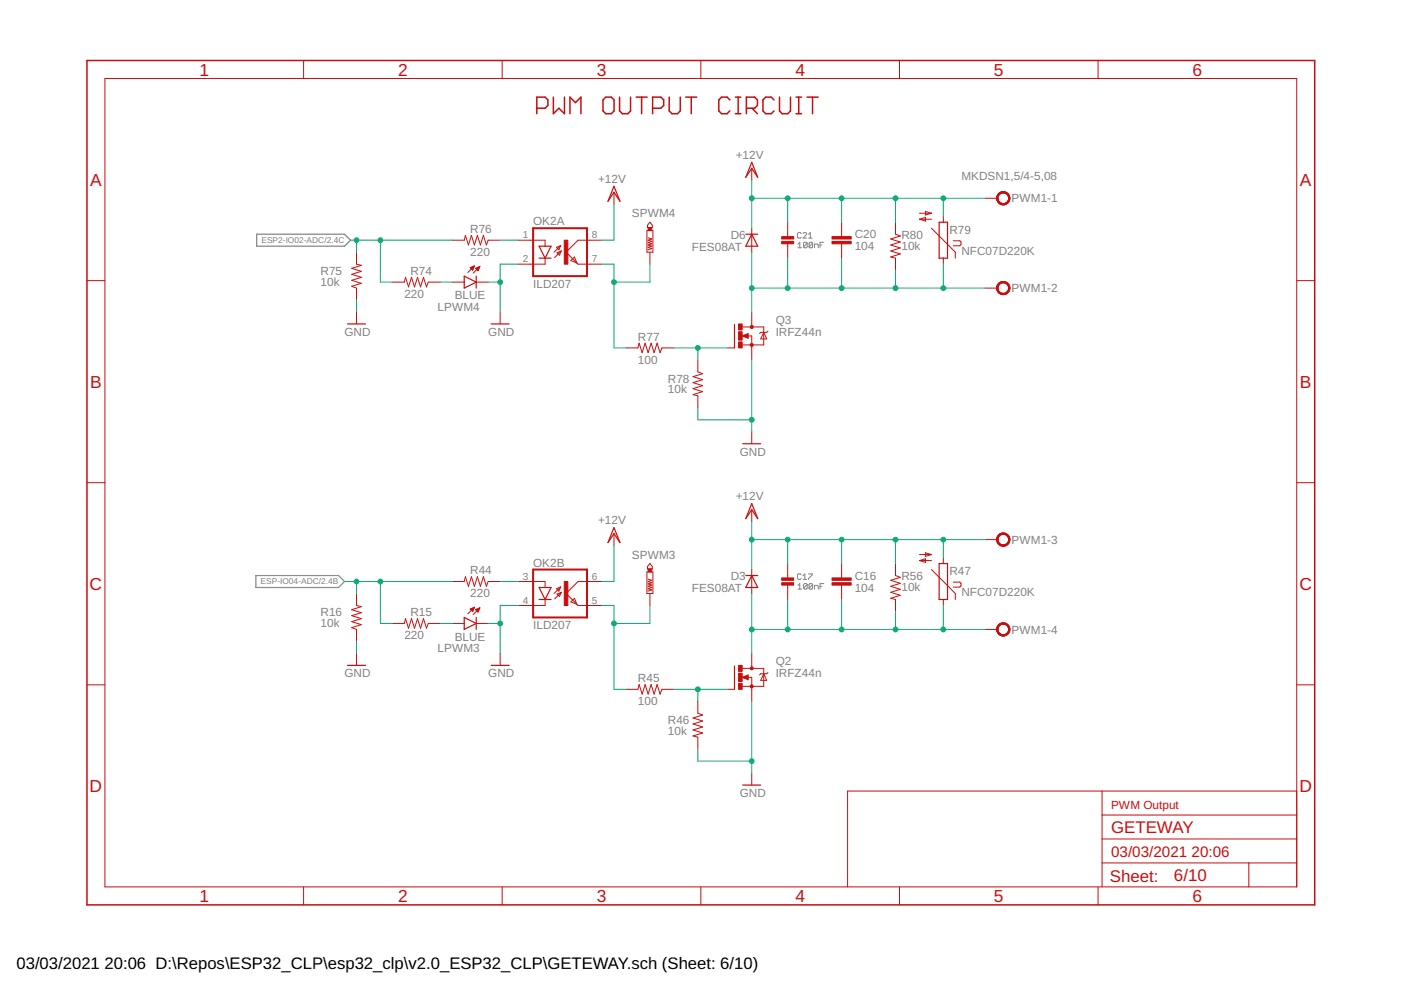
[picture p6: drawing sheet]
<svg xmlns="http://www.w3.org/2000/svg" width="297mm" height="210mm" viewBox="0 0 297 210" stroke-linecap="round" stroke-linejoin="round" font-family="sans-serif">
<g fill="none" stroke="#808080" stroke-width=".21">
<path d="M169.2 51.8l.4-.4v1.1M169.2 52.5h.8M169.9 49.5l-.2-.2h-.4l-.2 .2v.8l.2 .2h.4l.2-.2M170.3 49.5l.2-.2h.3l.2 .2v.2l-.7 .8h.7M171.1 51.6l-.2-.2h-.3l-.3 .2v.7M171.1 51.6v.7l-.2 .2h-.3l-.3-.2M171.1 51.6l-.8 .7M171.4 50.5h.8M171.4 49.7l.4-.4v1.2M172.3 51.6l-.2-.2h-.4l-.2 .2v.7M172.3 51.6v.7l-.2 .2h-.4l-.2-.2M172.3 51.6l-.8 .7"/>
<path d="M172.7 52.5v-.7h.6l.2 .1v.6M173.9 51.9h.3M174.6 51.4h-.7v1.1M169.2 124.1l.4-.4v1.2M169.2 124.9h.8M169.9 121.9l-.2-.2h-.4l-.2 .2v.8l.2 .2h.4l.2-.2M170.3 122.9h.7M170.3 122.1l.3-.4v1.2M171.1 123.9v.8l-.2 .2h-.3l-.3-.2M171.1 123.9l-.2-.2h-.3l-.3 .2v.8M171.1 123.9l-.8 .8M171.4 121.7h.8v.2l-.8 .8v.2"/>
<path d="M172.3 123.9v.8l-.2 .2h-.4l-.2-.2M172.3 123.9l-.2-.2h-.4l-.2 .2v.8M172.3 123.9l-.8 .8M172.7 124.9v-.8h.6l.2 .2v.6M173.9 124.3h.3M174.6 123.7h-.7v1.2"/>
</g>
<path d="M54.4 49.7h18.6l1.3 1.2-1.3 1.3h-18.6zM54.3 122h17.5l1.2 1.3-1.2 1.3h-17.5z" fill="none" stroke="#808080" stroke-width=".25"/>
<g fill="none" stroke="#c90d0c" stroke-width=".32">
<path d="M18.4 12.8h260.3v179.1h-260.3zM113.8 22.9h1.8l.6-.5v-1.2l-.6-.6h-1.8v3.5M117.3 20.6v3.5l1.2-1.2 1.2 1.2v-3.5M120.8 24.1v-3.5l1.2 1.2 1.2-1.2v3.5M127.8 21.2l.6-.6h1.2l.6 .6v2.3l-.6 .6h-1.2l-.6-.6zM131.4 20.6v2.9l.6 .6h1.1l.6-.6v-2.9M134.9 20.6h2.3M136 20.6v3.5M138.4 22.9h1.7l.6-.5v-1.2l-.6-.6h-1.7v3.5M141.9 20.6v2.9l.6 .6h1.1l.6-.6v-2.9M145.4 20.6h2.3M146.6 20.6v3.5"/>
<path d="M154.7 21.2l-.5-.6h-1.2l-.6 .6v2.3l.6 .6h1.2l.5-.6M155.9 20.6h1.2M155.9 24.1h1.2M156.5 20.6v3.5M158.2 22.9h1.8l.6-.5v-1.2l-.6-.6h-1.8v3.5M159.4 22.9l1.2 1.2M164.1 21.2l-.6-.6h-1.2l-.5 .6v2.3l.5 .6h1.2l.6-.6M165.3 20.6v2.9l.5 .6h1.2l.6-.6v-2.9M168.8 20.6h1.1M168.8 24.1h1.1M169.4 20.6v3.5M171.1 20.6h2.4"/>
<path d="M172.3 20.6v3.5M158.5 71l-.9 .2 .9 .3v-.3h-.3M158.5 143.4l-.9 .2 .9 .3v-.3h-.3"/>
</g>
<g fill="none" stroke="#c90d0c" stroke-width=".21">
<path d="M22.2 16.6h252.7v171.4h-252.7zM64.4 12.8v3.8M106.5 12.8v3.8M148.6 12.8v3.8M190.7 12.8v3.8M232.8 12.8v3.8M159.4 35.7v2.5M18.4 59.5h3.8M75.6 53.5v2.5l1 .3-2 .6 2 .6-2 .7 2 .6-2 .6 2 .7-2 .6 1 .4v2.5M83.2 59.8h2.5l.3-1 .6 2 .6-2 .7 2 .6-2 .7 2 .6-2 .6 2 .4-1h2.5M95.9 59.8h2.5M95.9 50.9h2.5l.3-1 .6 2 .6-2 .7 2 .6-2 .7 2 .6-2 .6 2 .4-1h2.5"/>
<path d="M99.7 56.8h.7M99.8 56.9h.6M99.9 57h.4M100 56.6h.5M100.1 57.1h.2M100.2 57.3h.1M100.2 56.5h.3M100.5 56.4h.1M100.6 56.4l-1.4 1.4M100.6 56.4l-.9 .4M100.6 56.4l-.4 .9-.5-.5M100.8 56.9h.8"/>
<path d="M101 59.8h2.5M101 57h.5M101.1 57.1h.4M101.1 56.8h.5M101.2 57.3h.2M101.3 57.4h.1M101.4 56.6h.3M101.7 56.5h.1M101.7 56.5l-1.4 1.4M101.7 56.5l-.9 .4M101.7 56.5l-.4 .9-.5-.5M109.9 50.9h5.7v1.3"/>
<path d="M115.6 54.7v1.3h-5.7M118 52.5l.9-.4-.4 .9zM118.1 53.6l.9-.4-.4 .9zM118.9 52.1l-1.4 1.4M119 53.2l-1.4 1.4M121.8 54.5l.5 1.3-1.3-.6zM127.6 50.9h-5l-2.6 2.6 2.6 2.5h5M130.2 40.8v2.5M137.2 48.9h1.2v4.6h-1.2zM137.4 50.4l.8 .3-.8 .2 .8 .3-.8 .2 .8 .3-.8 .2 .8 .3-.8 .3 .8 .2-.8 .3M137.8 47.1l.5 .7v.5h-1v-.5zM137.8 53.5v2.5"/>
<path d="M159.4 48.4v5.1M167 47.1v3.3M167 51.4v3.3M178.4 47.1v3.1M178.4 51.7v3M189.9 47.1v2.6l1 .3-2.1 .7 2.1 .6-2.1 .6 2.1 .7-2.1 .6 2.1 .6-2.1 .7 1.1 .2v2.6M194.9 46.5l1.3-.4v.8zM194.9 45.2h2.6M194.9 46.5h2.6M196.2 44.8l1.3 .4-1.3 .4zM197.5 48.4l5 5.1v1.2M200 45.8v1.3"/>
<path d="M200 54.7v1.3M202.1 51.1h1.4l.3 .2v.6l-.3 .2h-1.4M208.9 42h2.5M274.9 59.5h3.8M75.6 66.2v2.5M106 66.2v2.5M132.7 73.8h2.6l.2-1.1 .6 2.1 .7-2.1 .6 2.1 .6-2.1 .7 2.1 .6-2.1 .7 2.1 .3-1h2.6M148 76.3v2.5l1 .4-2.1 .7 2.1 .6-2.1 .6 2.1 .7-2.1 .6 2.1 .6-2.1 .7 1.1 .2v2.6M154.3 73.8h1.4M157.4 71.2l1.2-.5v1zM157.4 69.3h4.5v3.8h-4.5M158.5 71.2h.9v5.1"/>
<path d="M159.4 66.2v3.1M161.9 70.5l.7 1.4h-1.3zM162.8 70.2l-.2 .3h-1.3l-.3 .2M208.9 61.1h2.5M159.4 91.5v2.6M18.4 102.3h3.8M130.2 113.1v2.6M137.8 119.5l.5 .6v.5h-1v-.5zM159.4 108.1v2.5M167 119.5v3.3M178.4 119.5v3M189.9 119.5v2.5l1 .4-2.1 .6 2.1 .7-2.1 .6 2.1 .6-2.1 .7 2.1 .6-2.1 .7 1.1 .2v2.5"/>
<path d="M194.9 117.6h2.6M194.9 118.9l1.3-.4v.7zM194.9 118.9h2.6M196.2 117.2l1.3 .4-1.3 .4zM200 118.2v1.3M208.9 114.4h2.5M274.9 102.3h3.8M75.6 125.8v2.6l1 .2-2 .7 2 .6-2 .6 2 .7-2 .6 2 .6-2 .7 1 .4v2.5M75.6 138.5v2.6M83.2 132.2h2.5l.3-1 .6 2 .6-2 .7 2 .6-2 .7 2 .6-2 .6 2 .4-1h2.5M95.9 123.3h2.5l.3-1 .6 2 .6-2 .7 2 .6-2 .7 2 .6-2 .6 2 .4-1h2.5M95.9 132.2h2.5"/>
<path d="M99.7 129.1l.5 .5M99.7 129.1h.7M99.8 129.3h.6M99.9 129.4h.4M100 129h.5M100.1 129.5h.2M100.2 129.6h.1M100.3 128.9h.2M100.5 128.8h.1M100.6 128.8l-1.4 1.4M100.6 128.8l-.9 .3M100.6 128.8l-.4 .8"/>
<path d="M100.9 129.3h.7M101 132.2h2.5M101 129.4h.5M101.1 129.5h.4M101.1 129.1h.5M101.2 129.6h.2M101.3 129.7h.1M101.4 129h.3M101.7 128.9h.1M101.7 128.9l-1.4 1.4M101.7 128.9l-.9 .4 .5 .5M101.7 128.9l-.4 .9"/>
<path d="M106 138.5v2.6M109.9 123.3h5.7v1.3M115.6 127.1v1.3h-5.7M118 124.8l.9-.4-.4 .9zM118.1 126l.9-.4-.4 .9zM118.9 124.4l-1.4 1.4M119 125.6l-1.4 1.4M121.8 126.9l.5 1.2-1.3-.5zM127.6 123.3h-5l-2.6 2.5 2.6 2.6h5M137.2 121.3h1.2v4.5h-1.2zM137.4 122.8l.8 .2-.8 .3 .8 .2-.8 .3 .8 .3-.8 .2 .8 .3-.8 .2 .8 .3-.8 .2M137.8 125.8v2.6"/>
<path d="M159.4 120.8v5M159.4 138.5v3.2M167 123.8v3.3M178.4 124.1v3M197.5 120.8l5 5v1.3M200 127.1v1.3M202.1 123.4h1.4l.3 .3v.5l-.3 .3h-1.4M208.9 133.5h2.5M18.4 145.2h3.8M132.7 146.2h2.6l.2-1.1 .6 2.1 .7-2.1 .6 2.1 .6-2.1 .7 2.1 .6-2.1 .7 2.1 .3-1h2.6M148 148.7v2.5l1 .4-2.1 .6 2.1 .7-2.1 .6 2.1 .6-2.1 .7 2.1 .6-2.1 .6 1.1 .3v2.5M154.3 146.2h1.4"/>
<path d="M157.4 143.6l1.2-.5v1zM157.4 141.7h4.5v3.8h-4.5M158.5 143.6h.9v5.1M161.9 142.9l.7 1.4h-1.3zM162.8 142.6l-.2 .3h-1.3l-.3 .2M274.9 145.2h3.8M159.4 163.9v2.6M233.7 167.7v20.3M233.7 177.9h41.2M233.7 172.8h41.2M274.9 167.7h-95.2v20.3M64.4 188v3.9"/>
<path d="M106.5 188v3.9M148.6 188v3.9M190.7 188v3.9M232.8 188v3.9M233.7 183h41.2M264.8 183v5"/>
</g>
<g fill="none" stroke="#c90d0c" stroke-width=".25">
<path d="M130.2 39.5l1.2 3.2-1.2-1.9-1.3 1.9zM159.4 34.4l1.3 3.2-1.3-1.9-1.3 1.9zM98.4 58.5l2.6 1.3-2.6 1.3zM101 58.5v2.6M114.3 52.2h2.5l-1.2 2.5zM114.3 54.7h2.5M158.1 49.7h2.6M159.4 49.7l1.3 2.5h-2.6zM199.1 47.1h1.8v7.6h-1.8zM73.7 68.7h3.8M104.1 68.7h3.8M155.7 68.8v5"/>
<path d="M157.5 94.1h3.8M130.2 111.9l1.2 3.1-1.2-1.9-1.3 1.9zM159.4 106.8l1.3 3.2-1.3-1.9-1.3 1.9zM199.1 119.5h1.8v7.6h-1.8zM98.4 130.9l2.6 1.3-2.6 1.3zM101 130.9v2.6M114.3 124.6h2.5l-1.2 2.5zM114.3 127.1h2.5M158.1 122h2.6M159.4 122l1.3 2.6h-2.6zM73.7 141.1h3.8M104.1 141.1h3.8"/>
<path d="M155.7 141.2v5M157.5 166.5h3.8"/>
</g>
<path d="M113 48.4h11.5v10.1h-11.5zM113 120.8h11.5v10.1h-11.5z" fill="none" stroke="#c90d0c" stroke-width=".42"/>
<g fill="#c90d0c" stroke="#c90d0c" stroke-width=".21">
<path d="M119.6 123.3h.8v5.1h-.8z"/>
<path d="M137.4 120.6h.8v.7h-.8z"/>
<path d="M156.6 144.9h.8v1.3h-.8z"/>
<path d="M156.6 141.1h.8v1.2h-.8z"/>
<path d="M156.6 142.7h.8v1.8h-.8z"/>
<path d="M176.4 123.5h4.1v.6h-4.1z"/>
<path d="M176.4 122.5h4.1v.5h-4.1z"/>
<path d="M165.7 122.5h2.6v.5h-2.6z"/>
<path d="M165.7 123.5h2.6v.6h-2.6z"/>
<path d="M137.4 48.3h.8v.6h-.8z"/>
<path d="M156.6 72.5h.8v1.3h-.8z"/>
<path d="M156.6 68.7h.8v1.3h-.8z"/>
<path d="M156.6 70.3h.8v1.8h-.8z"/>
<path d="M176.4 51.2h4.1v.5h-4.1z"/>
<path d="M176.4 50.2h4.1v.5h-4.1z"/>
<path d="M165.7 50.2h2.6v.5h-2.6z"/>
<path d="M165.7 51.2h2.6v.5h-2.6z"/>
<path d="M119.6 50.9h.8v5.1h-.8z"/>
</g>
<g fill="#c90d0c" stroke="#c90d0c" stroke-width=".21">
<path d="M159.2 69.1h.4v.5h-.4z" fill-rule="evenodd"/>
<path d="M211.7 41.1a1.4 1.4 0 0 1 2.2 .2 1.4 1.4 0 0 1-.8 2.1 1.4 1.4 0 0 1-1.8-1.4h.3a1.15 1.15 0 0 1 1.6-1 1.15 1.15 0 0 1 .3 1.9 1.15 1.15 0 0 1-1.9-.6v-.3h-.3z" fill-rule="evenodd"/>
<path d="M211.7 41.1a1.4 1.4 0 0 1 2.2 .2 1.4 1.4 0 0 1-.8 2.1 1.4 1.4 0 0 1-1.8-1.4h.3a1.15 1.15 0 0 1 1.6-1 1.15 1.15 0 0 1 .3 1.9 1.15 1.15 0 0 1-1.9-.6v-.3h-.3z" fill-rule="evenodd"/>
<path d="M211.7 41.1a1.4 1.4 0 0 1 2.2 .2 1.4 1.4 0 0 1-.8 2.1 1.4 1.4 0 0 1-1.8-1.4h.3a1.15 1.15 0 0 1 1.6-1 1.15 1.15 0 0 1 .3 1.9 1.15 1.15 0 0 1-1.9-.6v-.3h-.3z" fill-rule="evenodd"/>
<path d="M211.7 60.1a1.4 1.4 0 0 1 2.2 .2 1.4 1.4 0 0 1-.8 2.1 1.4 1.4 0 0 1-1.8-1.3h.3a1.15 1.15 0 0 1 1.6-1.1 1.15 1.15 0 0 1 .3 1.9 1.15 1.15 0 0 1-1.9-.5v-.3h-.3z" fill-rule="evenodd"/>
<path d="M211.7 60.1a1.4 1.4 0 0 1 2.2 .2 1.4 1.4 0 0 1-.8 2.1 1.4 1.4 0 0 1-1.8-1.3h.3a1.15 1.15 0 0 1 1.6-1.1 1.15 1.15 0 0 1 .3 1.9 1.15 1.15 0 0 1-1.9-.5v-.3h-.3z" fill-rule="evenodd"/>
<path d="M211.7 60.1a1.4 1.4 0 0 1 2.2 .2 1.4 1.4 0 0 1-.8 2.1 1.4 1.4 0 0 1-1.8-1.3h.3a1.15 1.15 0 0 1 1.6-1.1 1.15 1.15 0 0 1 .3 1.9 1.15 1.15 0 0 1-1.9-.5v-.3h-.3z" fill-rule="evenodd"/>
<path d="M211.7 113.5a1.4 1.4 0 0 1 2.2 .2 1.4 1.4 0 0 1-.8 2.1 1.4 1.4 0 0 1-1.8-1.4h.3a1.15 1.15 0 0 1 1.6-1.1 1.15 1.15 0 0 1 .3 1.9 1.15 1.15 0 0 1-1.9-.5v-.3h-.3z" fill-rule="evenodd"/>
<path d="M211.7 113.5a1.4 1.4 0 0 1 2.2 .2 1.4 1.4 0 0 1-.8 2.1 1.4 1.4 0 0 1-1.8-1.4h.3a1.15 1.15 0 0 1 1.6-1.1 1.15 1.15 0 0 1 .3 1.9 1.15 1.15 0 0 1-1.9-.5v-.3h-.3z" fill-rule="evenodd"/>
<path d="M211.7 113.5a1.4 1.4 0 0 1 2.2 .2 1.4 1.4 0 0 1-.8 2.1 1.4 1.4 0 0 1-1.8-1.4h.3a1.15 1.15 0 0 1 1.6-1.1 1.15 1.15 0 0 1 .3 1.9 1.15 1.15 0 0 1-1.9-.5v-.3h-.3z" fill-rule="evenodd"/>
<path d="M211.7 132.5a1.4 1.4 0 0 1 2.2 .2 1.4 1.4 0 0 1-.8 2.1 1.4 1.4 0 0 1-1.8-1.3h.3a1.15 1.15 0 0 1 1.6-1.1 1.15 1.15 0 0 1 .3 1.9 1.15 1.15 0 0 1-1.9-.6v-.2h-.3z" fill-rule="evenodd"/>
<path d="M211.7 132.5a1.4 1.4 0 0 1 2.2 .2 1.4 1.4 0 0 1-.8 2.1 1.4 1.4 0 0 1-1.8-1.3h.3a1.15 1.15 0 0 1 1.6-1.1 1.15 1.15 0 0 1 .3 1.9 1.15 1.15 0 0 1-1.9-.6v-.2h-.3z" fill-rule="evenodd"/>
<path d="M211.7 132.5a1.4 1.4 0 0 1 2.2 .2 1.4 1.4 0 0 1-.8 2.1 1.4 1.4 0 0 1-1.8-1.3h.3a1.15 1.15 0 0 1 1.6-1.1 1.15 1.15 0 0 1 .3 1.9 1.15 1.15 0 0 1-1.9-.6v-.2h-.3z" fill-rule="evenodd"/>
<circle cx="159.4" cy="145.5" r=".33"/>
<circle cx="159.4" cy="141.7" r=".33"/>
<circle cx="159.4" cy="73.1" r=".33"/>
</g>
<g fill="none" stroke="#0dab76" stroke-width=".21">
<path d="M159.4 38.2v10.2M74.3 50.9h21.6M75.6 50.9v2.6M80.6 50.9v8.9h2.6M93.3 59.8h2.6M103.5 59.8h2.5M106 50.9h3.9M109.9 56h-3.9v10.2M127.6 56h2.6v17.8h2.5M130.2 43.3v7.6h-2.6M137.8 56v3.8h-7.6M159.4 53.5v12.7"/>
<path d="M159.4 42h49.5M167 42v5.1M167 54.7v6.4M178.4 42v5.1M178.4 54.7v6.4M189.9 42v5.1M189.9 57.3v3.8M200 42v3.8M200 56v5.1M75.6 63.6v2.6M142.9 73.8h11.4M148 73.8v2.5"/>
<path d="M159.4 76.3v15.2M159.4 61.1h49.5M148 86.5v2.5h11.4M130.2 115.7v7.6h-2.6M159.4 110.6v10.2M159.4 114.4h49.5M167 114.4v5.1M178.4 114.4v5.1M189.9 114.4v5.1M200 114.4v3.8M73 123.3h22.9M75.6 123.3v2.5"/>
<path d="M75.6 136v2.5M80.6 123.3v8.9h2.6M93.3 132.2h2.6M103.5 132.2h2.5M106 123.3h3.9M109.9 128.4h-3.9v10.1M127.6 128.4h2.6v17.8h2.5M137.8 128.4v3.8h-7.6M159.4 125.8v12.7M159.4 133.5h49.5M167 127.1v6.4M178.4 127.1v6.4"/>
<path d="M189.9 129.6v3.9M200 128.4v5.1M142.9 146.2h11.4M148 146.2v2.5M148 158.8v2.6h11.4M159.4 148.7v15.2"/>
</g>
<g fill="#0dab76" stroke="#0dab76" stroke-width=".21">
<circle cx="106" cy="132.2" r=".51"/>
<circle cx="159.4" cy="161.4" r=".51"/>
<circle cx="106" cy="59.8" r=".51"/>
<circle cx="159.4" cy="89" r=".51"/>
<circle cx="178.4" cy="114.4" r=".51"/>
<circle cx="200" cy="114.4" r=".51"/>
<circle cx="167" cy="114.4" r=".51"/>
<circle cx="159.4" cy="114.4" r=".51"/>
<circle cx="189.9" cy="114.4" r=".51"/>
<circle cx="178.4" cy="42" r=".51"/>
<circle cx="200" cy="42" r=".51"/>
<circle cx="167" cy="42" r=".51"/>
<circle cx="159.4" cy="42" r=".51"/>
<circle cx="189.9" cy="42" r=".51"/>
<circle cx="80.6" cy="50.9" r=".51"/>
<circle cx="75.6" cy="50.9" r=".51"/>
<circle cx="80.6" cy="123.3" r=".51"/>
<circle cx="75.6" cy="123.3" r=".51"/>
<circle cx="130.2" cy="132.2" r=".51"/>
<circle cx="148" cy="146.2" r=".51"/>
<circle cx="178.4" cy="133.5" r=".51"/>
<circle cx="200" cy="133.5" r=".51"/>
<circle cx="167" cy="133.5" r=".51"/>
<circle cx="159.4" cy="133.5" r=".51"/>
<circle cx="189.9" cy="133.5" r=".51"/>
<circle cx="130.2" cy="59.8" r=".51"/>
<circle cx="148" cy="73.8" r=".51"/>
<circle cx="178.4" cy="61.1" r=".51"/>
<circle cx="200" cy="61.1" r=".51"/>
<circle cx="167" cy="61.1" r=".51"/>
<circle cx="159.4" cy="61.1" r=".51"/>
<circle cx="189.9" cy="61.1" r=".51"/>
</g>
<g font-size="3.7" fill="#c90d0c">
<text x="42.3" y="16">1</text>
<text x="84.4" y="16">2</text>
<text x="126.5" y="16">3</text>
<text x="168.6" y="16">4</text>
<text x="210.7" y="16">5</text>
<text x="252.9" y="16">6</text>
<text x="19.1" y="39.4">A</text>
<text x="275.6" y="39.4">A</text>
<text x="19.1" y="82.2">B</text>
<text x="275.6" y="82.2">B</text>
<text x="19" y="125.1">C</text>
<text x="275.5" y="125.1">C</text>
<text x="19" y="167.9">D</text>
<text x="275.5" y="167.9">D</text>
<text x="42.3" y="191.2">1</text>
<text x="84.4" y="191.2">2</text>
<text x="126.5" y="191.2">3</text>
<text x="168.6" y="191.2">4</text>
<text x="210.7" y="191.2">5</text>
<text x="252.9" y="191.2">6</text>
</g>
<g font-size="3.6" fill="#c90d0c">
<text x="235.6" y="176.6">GETEWAY</text>
<text x="235.3" y="186.9">Sheet:</text>
<text x="248.9" y="186.8">6/10</text>
</g>
<g font-size="3.5">
<text x="3.5" y="205.4">03/03/2021</text>
<text x="22.2" y="205.4">20:06 D:\Repos\ESP32_CLP\esp32_clp\v2.0_ESP32_CLP\GETEWAY.sch (Sheet: 6/10)</text>
</g>
<g font-size="3.2" fill="#c90d0c">
<text x="235.6" y="181.7">03/03/2021</text>
<text x="252.6" y="181.7">20:06</text>
</g>
<g font-size="2.5" fill="#808080">
<text x="156" y="33.7">+12V</text>
<text x="126.8" y="38.7">+12V</text>
<text x="203.8" y="38.1">MKDSN1,5/4-5,08</text>
<text x="113" y="47.7">OK2A</text>
<text x="134" y="46.1">SPWM4</text>
<text x="214.5" y="42.9">PWM1-1</text>
<text x="99.7" y="49.4">R76</text>
<text x="146.7" y="53.2">FES08AT</text>
<text x="154.9" y="50.6">D6</text>
<text x="181.2" y="53.1">104</text>
<text x="181.2" y="50.5">C20</text>
<text x="191.1" y="53">10k</text>
<text x="191.1" y="50.7">R80</text>
<text x="201.3" y="49.5">R79</text>
<text x="68" y="58.3">R75</text>
<text x="87" y="58.3">R74</text>
<text x="99.7" y="54.2">220</text>
<text x="203.8" y="54.1">NFC07D220K</text>
<text x="68" y="60.6">10k</text>
<text x="85.7" y="63.1">220</text>
<text x="92.8" y="65.9">LPWM4</text>
<text x="96.4" y="63.5">BLUE</text>
<text x="113" y="61.1">ILD207</text>
<text x="214.5" y="62">PWM1-2</text>
<text x="73" y="71.2">GND</text>
<text x="103.5" y="71.2">GND</text>
<text x="164.5" y="71.2">IRFZ44n</text>
<text x="164.5" y="68.7">Q3</text>
<text x="135.3" y="77.1">100</text>
<text x="135.3" y="72.3">R77</text>
<text x="141.6" y="83.4">10k</text>
<text x="141.6" y="81.2">R78</text>
<text x="156.8" y="96.6">GND</text>
<text x="156" y="106">+12V</text>
<text x="126.8" y="111.1">+12V</text>
<text x="134" y="118.5">SPWM3</text>
<text x="214.5" y="115.3">PWM1-3</text>
<text x="99.7" y="121.8">R44</text>
<text x="113" y="120.1">OK2B</text>
<text x="146.7" y="125.6">FES08AT</text>
<text x="154.9" y="123">D3</text>
<text x="181.2" y="125.5">104</text>
<text x="181.2" y="122.9">C16</text>
<text x="191.1" y="125.3">10k</text>
<text x="191.1" y="123.1">R56</text>
<text x="201.3" y="121.9">R47</text>
<text x="68" y="130.7">R16</text>
<text x="87" y="130.7">R15</text>
<text x="99.7" y="126.6">220</text>
<text x="203.8" y="126.5">NFC07D220K</text>
<text x="68" y="132.9">10k</text>
<text x="85.7" y="135.5">220</text>
<text x="96.4" y="135.9">BLUE</text>
<text x="113" y="133.4">ILD207</text>
<text x="214.5" y="134.3">PWM1-4</text>
<text x="73" y="143.6">GND</text>
<text x="92.8" y="138.3">LPWM3</text>
<text x="103.5" y="143.6">GND</text>
<text x="164.5" y="143.6">IRFZ44n</text>
<text x="164.5" y="141.1">Q2</text>
<text x="135.3" y="149.4">100</text>
<text x="135.3" y="144.6">R45</text>
<text x="141.6" y="155.8">10k</text>
<text x="141.6" y="153.5">R46</text>
<text x="156.8" y="169">GND</text>
</g>
<text font-size="2.5" fill="#c90d0c" x="235.6" y="171.5">PWM Output</text>
<g font-size="2.1" fill="#808080">
<text x="110.9" y="50.6">1</text>
<text x="125.5" y="50.6">8</text>
<text x="110.9" y="55.6">2</text>
<text x="125.5" y="55.6">7</text>
<text x="110.9" y="122.9">3</text>
<text x="125.5" y="122.9">6</text>
<text x="110.9" y="128">4</text>
<text x="125.5" y="128">5</text>
</g>
<g font-size="1.8" fill="#808080">
<text x="55.4" y="51.6">ESP2-IO02-ADC/2.4C</text>
<text x="55.3" y="123.9">ESP-IO04-ADC/2.4B</text>
</g>
</svg>
